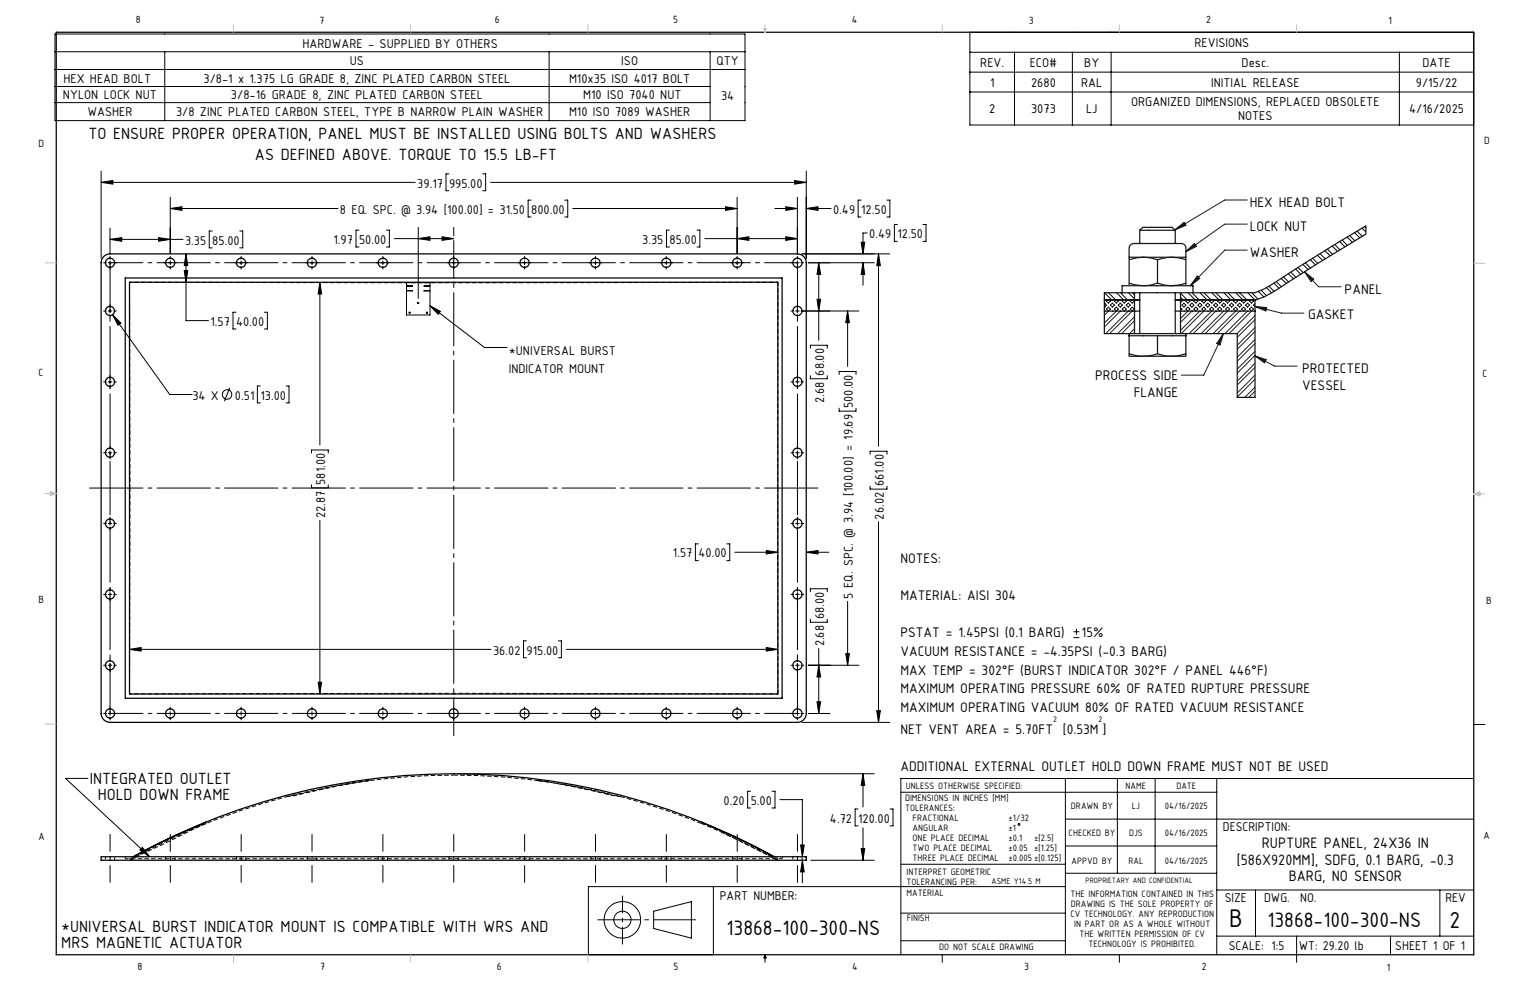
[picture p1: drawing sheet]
<svg xmlns="http://www.w3.org/2000/svg" width="432mm" height="279mm" viewBox="0 0 432 279" stroke-linecap="round" stroke-linejoin="round" font-family="sans-serif">
<path d="M36.6 79.6l91.5 .2M219.6 79.6l-91.5 .2M36.6 195.8l91.5-.1M219.6 195.8l-91.5-.1M36.6 242.4l1.1-.6M219.6 242.4l-1.2-.6" fill="none" stroke="#000" stroke-width=".28" stroke-dasharray="1.3 .6" stroke-dashoffset=".6" stroke-linecap="butt"/>
<path d="M36.6 79.6l.1 58.1M219.6 79.6l-.1 58.1M36.6 195.8l.1-58.1M219.6 195.8l-.1-58.1" fill="none" stroke="#000" stroke-width=".28" stroke-dasharray="1.3 .6" stroke-dashoffset=".2" stroke-linecap="butt"/>
<g fill="none" stroke="#000" stroke-width=".35">
<path d="M29.4 72.2l1.6-.6h194a2.51 2.51 0 0 1 2.5 2.6v127.2a2.57 2.57 0 0 1-2.5 2.5h-194a2.51 2.51 0 0 1-2.5-2.5v-127.2l.2-.9zM35.3 78.5h185.4v118.6h-185.4zM36.5 79.7h183v116.2h-183zM58.1 232l-1.9 .9a199.1 199.1 0 0 0-18.6 8.9 186.2 186.2 0 0 1 180.8 0l-.2-.2a232.6 232.6 0 0 0-19.5-9.3l-.7-.3M28.5 241.8h199v1h-199z"/>
<circle cx="31.1" cy="74.1" r="1.29"/>
<circle cx="48" cy="74.2" r="1.3"/>
<circle cx="68" cy="74.2" r="1.3"/>
<circle cx="88" cy="74.2" r="1.3"/>
<circle cx="108" cy="74.2" r="1.3"/>
<circle cx="128" cy="74.2" r="1.3"/>
<circle cx="148" cy="74.2" r="1.3"/>
<circle cx="168" cy="74.2" r="1.3"/>
<circle cx="188" cy="74.2" r="1.3"/>
<circle cx="208" cy="74.2" r="1.3"/>
<circle cx="225.1" cy="74.2" r="1.3"/>
<circle cx="31" cy="87.8" r="1.29"/>
<circle cx="225.1" cy="87.8" r="1.3"/>
<circle cx="31.1" cy="107.8" r="1.29"/>
<circle cx="225.1" cy="107.8" r="1.29"/>
<circle cx="31" cy="127.8" r="1.29"/>
<circle cx="225.1" cy="127.7" r="1.3"/>
<circle cx="31" cy="147.8" r="1.29"/>
<circle cx="225.1" cy="147.8" r="1.3"/>
<circle cx="31" cy="167.8" r="1.29"/>
<circle cx="225.1" cy="167.8" r="1.29"/>
<circle cx="31" cy="187.8" r="1.29"/>
<circle cx="225.1" cy="187.7" r="1.3"/>
<circle cx="31" cy="201.4" r="1.29"/>
<circle cx="48" cy="201.4" r="1.29"/>
<circle cx="68" cy="201.4" r="1.3"/>
<circle cx="88" cy="201.4" r="1.3"/>
<circle cx="108" cy="201.4" r="1.3"/>
<circle cx="128" cy="201.4" r="1.3"/>
<circle cx="148" cy="201.4" r="1.3"/>
<circle cx="168" cy="201.4" r="1.3"/>
<circle cx="188" cy="201.4" r="1.3"/>
<circle cx="208" cy="201.4" r="1.3"/>
<circle cx="225.1" cy="201.4" r="1.3"/>
</g>
<path d="M35.4 241.8v.6M37.6 241.8l-.4 .2M218.9 242l-.4-.2M220.8 241.8v.6" fill="none" stroke="#000" stroke-width=".28" stroke-dasharray="1.3 .6" stroke-linecap="butt"/>
<path d="M35.4 242.4h185.4" fill="none" stroke="#000" stroke-width=".28" stroke-dasharray="1.3 .6" stroke-dashoffset=".3" stroke-linecap="butt"/>
<g fill="none" stroke="#000" stroke-width=".28" stroke-dasharray="1.3 .6" stroke-dashoffset=".5" stroke-linecap="butt">
<path d="M29.8 241.8v1M32.4 242.8v-1M36.7 242.8a186 186 0 0 1 91.4-24M46.8 241.8v1M49.4 242.8v-1M66.8 241.8v1M69.4 242.8v-1M86.8 241.8v1M89.4 242.8v-1M106.8 241.8v1M109.4 242.8v-1M126.8 241.8v1"/>
<path d="M129.4 242.8v-1M146.8 241.8v1M149.4 242.8v-1M166.8 241.8v1M169.4 242.8v-1M186.8 241.8v1M189.4 242.8v-1M206.8 241.8v1M209.4 242.8v-1M219.5 242.8l-15.5-7.8M223.8 241.8v1M226.4 242.8v-1"/>
</g>
<path d="M58.2 232.4l-21.6 10.4M104.3 220.3l-9.5 1.5-13.9 3M104.3 220.3l-6.8 1.1-16.6 3.4M154.9 220.7l-3-.4M175.2 224.8l-16.6-3.4-6.7-1.1M197.9 232.4a185 185 0 0 0-69.8-13.6M219.5 242.8l-1.2-.7a223.6 223.6 0 0 0-20.4-9.7" fill="none" stroke="#000" stroke-width=".28" stroke-dasharray="1.3 .6" stroke-dashoffset=".1" stroke-linecap="butt"/>
<path d="M173.1 224.5l-8.4-2-6.4-1.2" fill="none" stroke="#000" stroke-width=".28" stroke-dasharray="1.3 .6" stroke-dashoffset=".7" stroke-linecap="butt"/>
<g fill="none" stroke="#191924" stroke-width=".35">
<path d="M318.7 73.3a11.7 11.7 0 0 1 8 0M318.7 79.9a11.2 11.2 0 0 0 8 0M318.7 72.6v.7M318.7 79.9v.7M318.7 72.6l.1-3.1 .5-.6 .7-.2 13.9 .1 .7 .9 .1 2.9M318.7 73.3v6.6M318.7 72.6h16M321.7 65v3.7M321.7 65l.8-.8h8.3l.9 .8M321.7 65h10M326.7 79.9a11.2 11.2 0 0 0 8 0M326.7 73.3a11.7 11.7 0 0 1 8 0"/>
<path d="M326.7 73.3v6.6M331.7 65v3.7M334.7 72.6v.7M334.7 79.9v.7M334.7 73.3v6.6M311.7 87.8h10M311.7 84.6h10M316.7 82.6v-2h20v2M318.7 99.8a11.7 11.7 0 0 0 8 0M318.7 99.8v.7h16v-.7M318.7 94.2v5.6M318.7 94.8h16"/>
<path d="M320.2 82.6v11.6M321.7 82.6v11.3l-.4 .3M326.7 99.8a11.7 11.7 0 0 0 8 0M326.7 94.8v5M331.7 84.6h22.8a34.5 34.5 0 0 0 8.8-4.8l22.2-13.7v-2.4l-22 13.6a44.2 44.2 0 0 1-9.3 5.3h-42.5v11.6h37.5v17.9h5v-27.5M331.7 82.6v11.2l.4 .4M331.7 87.8h22.5M333.2 82.6v11.6M334.7 94.2v5.6M349.8 82.6h.1"/>
</g>
<g fill="none" stroke="#000" stroke-width=".28">
<path d="M359.5 79.9l1.5 1.5M360.2 79.5l1.4 1.4M361.6 78.6l1.4 1.4M362.2 78.1l1.5 1.5M363.6 77.3l1.5 1.4M364.3 76.8l1.4 1.4M365.7 76l1.4 1.4M366.3 75.5l1.5 1.4M367.7 74.6l1.4 1.5M368.4 74.2l1.5 1.4M369.8 73.3l1.4 1.5M370.5 72.9l1.4 1.4"/>
<path d="M371.8 72l1.5 1.5M372.5 71.6l1.5 1.4M373.9 70.7l1.5 1.5M374.6 70.3l1.5 1.5M376 69.5l1.4 1.4M376.7 69l1.4 1.5M378.1 68.2l1.5 1.4M378.8 67.7l1.4 1.5M380.2 66.9l1.4 1.5M380.9 66.5l1.4 1.4M382.3 65.7l1.5 1.4M383 65.2l1.5 1.5"/>
<path d="M384.4 64.4l1.1 1M385.1 64l.4 .3M311.7 82.6l2 2M312.8 82.6l2.1 2M315.1 82.6l2 2M316.2 82.6l2 2M318.5 82.6l1.7 1.7M319.6 82.6l.6 .6M333.2 83.9l.7 .7M333.2 82.8l1.9 1.8M335.3 82.6l2 2M336.4 82.6l2 2"/>
<path d="M338.7 82.6l2 2M339.8 82.6l2 2M342 82.6l2 2M343.1 82.6l2.1 2M345.4 82.6l2 2M346.5 82.6l2 2M348.8 82.6l2 2M349.9 82.6l2 2M352.1 82.6l2.1 2M353.3 82.6l1.8 1.9M355.1 82.3l1.6 1.5M356 82l1.4 1.4"/>
<path d="M357.4 81.2l1.5 1.5M358.1 80.8l1.5 1.4"/>
</g>
<g fill="none" stroke="#191924" stroke-width=".28">
<path d="M352 56.4h-6.3l-14.1 8.5M331.6 64.9l2.6-2.1 .5 .8zM334.7 71l2.4-2.3 .6 .8zM337.9 77.9l.7 .7-2.6 2zM352 70.6h-6.3l-9.7 10M352 63.3h-6.3l-11 7.7M368.2 76.7l3.9 4.2h6.4M368.2 76.7l2.6 2.1-.8 .6zM311.7 85.5h.1M311.7 87.8h.1M311.7 86.7h.1M311.7 85.5l.5 .6-.5 .6"/>
<path d="M312.6 84.6l-.4 .4 .6 .5 .6-.5-.4-.4M312.8 87.8l-.6-.6 .6-.5 .6 .5-1.7 1.7M313.4 86.1l.5-.6 .6 .6-.6 .6zM313.9 87.8h.1M314.5 87.2l.6-.5 .5 .5-.5 .6zM314.9 84.6l-.4 .4 .6 .5 .5-.5-.4-.4M315 87.8l-3.3 3.4M315.6 86.1l.6-.6 .5 .6-.5 .6zM316.2 87.8h.1M316.2 87.8l-4.5 4.5M316.7 87.2l.6-.5 .6 .5-.6 .6zM317.1 84.6l-.4 .4 .6 .5 .6-.5-.4-.4"/>
<path d="M317.9 86.1l.5-.6 .6 .6-.6 .6zM318.4 87.8h.1M318.4 87.8l-6.3 6.4M319.3 84.6l-.3 .4 .5 .5 .6-.5-.3-.4M319.5 87.8l-.5-.6 .5-.5 .6 .5-6.9 7M320.2 86v.2M320.2 89.4l-4.8 4.8M320.2 92.8l-1.4 1.4M320.2 90.5l-3.7 3.7M320.2 93.9l-.3 .3M333.2 86.9l.4 .3-.4 .4M333.2 84.6l.4 .4-.4 .4"/>
<path d="M334.1 87.8h.1M334.1 85.5l.6 .6-.6 .6-.5-.6zM335.1 84.6l-.4 .4 .5 .5 .6-.5-.3-.4M335.2 87.8l-.5-.6 .5-.5 .6 .5-2.6 2.7M335.8 86.1l.6-.6 .5 .6-.5 .6zM336.4 87.8h.1M336.4 87.8l-3.2 3.2M336.9 87.2l.6-.5 .6 .5-.6 .6zM337.3 84.6l-.4 .4 .6 .5 .6-.5-.4-.4M338.1 86.1l.5-.6 .6 .6-.6 .6zM338.6 87.8h.1M338.6 87.8l-5.4 5.4"/>
<path d="M339.2 87.2l.6-.5 .5 .5-.5 .6zM339.5 84.6l-.3 .4 .6 .5 .5-.5-.4-.4M339.7 87.8l-6.3 6.4M340.3 86.1l.6-.6 .5 .6-.5 .6zM340.9 87.8h.1M341.8 84.6l-.4 .4 .6 .5 .5-.5-.3-.4M342 87.8l-.6-.6 .6-.5 .5 .5-6.9 7M342.5 86.1l.6-.6 .6 .6-.6 .6zM343.1 87.8h.1M343.1 87.8l-6.3 6.4M343.7 87.2l.5-.5 .6 .5-.6 .6zM344 84.6l-.3 .4 .5 .5 .6-.5-.3-.4"/>
<path d="M344.8 86.1l.6-.6 .5 .6-.5 .6zM345.3 94.2l-5.6 11.7h-6.3M345.3 94.2l-1 3.2-.9-.5zM345.3 87.8l-6.3 6.4M345.4 87.8h.1M346.3 84.6l-.4 .4 .6 .5 .5-.5-.3-.4M346.5 87.8l-.6-.6 .6-.5 .5 .5-6.9 7M347 86.1l.6-.6 .6 .6-.6 .6zM347.6 87.8h.1M348.5 84.6l-.3 .4 .5 .5 .6-.5-.4-.4M348.7 87.8l-.5-.6 .5-.5 .6 .5-6.9 7M349.3 86.1l.5-.6 .6 .6-.6 .6z"/>
<path d="M349.8 87.8h.1M349.8 87.8l-6.3 6.4M350.4 87.2l.6-.5 .5 .5-.5 .6zM350.8 84.6l-.4 .4 .6 .5 .5-.5-.3-.4M351.5 86.1l.6-.6 .5 .6-.5 .6zM352.1 87.8l-6.4 6.4M352.1 87.8h.1M353 84.6l-.4 .4 .6 .5 .6-.5-.4-.4M353.2 87.8l-.6-.6 .6-.5 .6 .5-6.9 7M354.2 89.1l-5.1 5.1M354.2 92.5l-5 4.9M354.2 95.8l-5 5"/>
<path d="M354.2 99.2l-5 5M354.2 90.2l-5 5M354.2 93.6l-5 5M354.2 96.9l-5 5.1M354.2 85.7l-.4 .4 .4 .4M354.2 86.5l7.5 1.9h6.3M354.2 86.5l3.3 .3-.2 1zM354.2 102.6l-5 5M354.2 105.9l-5 5M354.2 109.3l-2.9 2.8M354.2 100.3l-5 5M354.2 103.7l-5 5"/>
<path d="M354.2 107l-5 5M354.2 110.4l-1.8 1.7M354.2 100.4l5.5 2.9h6.4M354.2 100.4l3.1 1.1-.4 .9z"/>
</g>
<path d="M354.2 86.5l3.1 1.3 .2-1zM354.2 100.4l2.7 2 .4-.9zM345.3 94.2l-1.9 2.7 .9 .5zM331.6 64.9l3.1-1.3-.5-.8zM337.9 77.9l-1.9 2.7 2.6-2zM334.7 71l3-1.5-.6-.8zM368.2 76.7l1.8 2.7 .8-.6z" fill-rule="evenodd" fill="#191924"/>
<g fill="none" stroke="#000" stroke-width=".28">
<path d="M15.5 9.6h194.8v24.4h-194.8zM15.5 14.6h194.8M15.5 19.6h194.8M46.5 14.6v19.4M155 14.6v19.4M200.4 14.6v19.4M273.7 9.1h142.2v26.2h-142.2zM273.7 14.7h142.2M286.3 14.7v20.6M302.6 14.7v20.6M313.6 14.7v20.6M394.9 14.7v20.6"/>
<path d="M15.5 24.4h184.9M15.5 29h184.9M273.7 20.4h142.2M273.7 26h142.2M28.5 51.5l3.4-.6v1.1zM28.5 48.3v24.6M28.5 51.5h88.7M48 58.8l3.3-.5v1.1zM48 55.7v15.9M48 58.8h47.4M126.7 49.1h-.8v4.7h.8M136.2 49.1h.9v4.7h-.9"/>
<path d="M138.5 51.5h89M149.9 56.5h-.9v4.7h.9M159.4 56.5h.8v4.7h-.8M161.6 58.8h46.4M204.8 58.3l3.2 .5-3.2 .6zM208 55.7v15.9M218.7 58.8h6.3M221.8 58.3l3.2 .5-3.2 .6zM224.2 50.9l3.3 .6-3.3 .5zM225 55.7v15.9M227.5 58.8l3.4-.5v1.1zM227.5 58.8h7"/>
<path d="M227.5 48.3v24.6M243 56.5h-.8v4.7h.8M250.3 56.5h.8v4.7h-.8M29.2 74.2h.8M30.6 74.2h.9M31 67.6l3.4-.5v1zM31 64.4v7.2M31 72.4v.7M31 73.7v1M31 75.2v.8M31 67.6h20.6M32.1 74.2h.7"/>
<path d="M44.7 67.1l3.3 .5-3.3 .5zM46.2 74.2h.8M47.5 74.2h1M48 72.4v.7M48 73.7v1M48 75.2v.8M49.1 74.2h.7M52 76.4h1l-.5 3.3zM52.5 71.6l.5 3.4h-1zM52.5 71.6v18.9h6.3M59.9 65.2h-.8v4.8h.8M66.3 74.2h.7"/>
<path d="M67.5 74.2h1M67.7 65.2h.8v4.8h-.8M68.1 72.4v.7M68.1 73.7v1M68.1 75.2v.8M69.1 74.2h.7M86.2 74.2h.8M87.5 74.2h1M88.1 72.4v.7M88.1 73.7v1M88.1 75.2v.8M89.1 74.2h.8"/>
<path d="M90.3 79.7l.5 3.3h-1zM90.3 79.7v45.9M101.3 64.9h-.8v4.8h.8M106.2 74.2h.8M107.5 74.2h1M108.1 72.4v.7M108.1 73.7v1M108.1 75.2v.8M109 64.9h.9v4.8h-.9M109 74.2h.9M111.3 67.3h16.8M118 67.3l3.4-.5v1z"/>
<path d="M118 64.2v20M124.7 66.8l3.4 .5-3.4 .5zM126.2 74.2h.8M127.5 74.2h1.1M128.1 64.2v2.3M128.1 72.4v.7M128.1 73.7v1M128.1 75.2v.8M129 74.2h.9M146.2 74.2h.8M147.5 74.2h1.1M148.1 72.4v.7"/>
<path d="M148.1 73.7v1M148.1 75.2v.8M149 74.2h.9M166.2 74.2h.8M167.5 74.2h1.1M168 72.4v.7M168 73.7v1M168 75.2v.8M169.1 74.2h.8M186.2 74.2h.8M187.5 74.2h1.1M188 72.4v.7"/>
<path d="M188 73.7v1M188 75.2v.8M188.9 64.9h-.8v4.8h.8M189.1 74.2h.8M196.7 64.9h.8v4.8h-.8M198.9 67.3h26.1M206.2 74.2h.8M207.5 74.2h1.1M208 67.3l3.3-.5v1zM208 72.4v.7M208 73.7v1M208 75.2v.8"/>
<path d="M209.1 74.2h.8M221.8 66.8l3.2 .5-3.2 .5zM223.2 74.2h.8M224.5 74.2h1.1M225 72.4v.7M225 73.7v1M225 75.2v.8M226.1 74.2h.7M226.3 71.6h24.8M228.1 74.2h18.6M231.1 74.2l.5 3.3h-1zM231.1 74.2v21.8"/>
<path d="M243 68.4h1.1l-.5 3.2zM243.6 74.2l.5 3.3h-1.1zM243.6 74.2v6.3M244.8 65.8h-1.2v5.8M247.9 71.6l.6 3.4h-1.1zM247.9 71.6v54.3M253.3 63.4h-.9v4.7h.9M260.5 63.4h.8v4.7h-.8M29.2 87.8h.8M30.6 87.8h.9M31 85.9v.8M31 87.2v1.1"/>
<path d="M31 88.8v.8M31.8 88.8l2.3 2.4-.8 .6zM31.8 88.8l16.1 22.5h6.4M32.1 87.8h.7M66.6 88.1h-.8v4.8h.8M74.6 88.1h.9v4.8h-.9M116.3 82.1h.1M116.3 80.8h-1.6l.1 1.2h1.5M116.3 80.8h.1M116.4 80.8l-1.6-.2-.1-.8h6.7l-.1 .8h-1.6l1.7 .3-.1 1.1h-1.6l1.7 .2v6.7h-6.7v-6.7l1.6-.1M116.4 82h.1M116.4 82v.1"/>
<path d="M121.4 86.3l2.9 1.6-.7 .8zM121.4 86.3l15.3 11.8h6.4M223.2 87.8h.8M224.5 87.8h1.1M225 85.9v.8M225 87.2v1.1M225 88.8v.8M226.1 87.8h16.3M228.7 98.3v-.9h4.8v.9M230.6 84.5h1l-.5 3.3zM239.2 87.8l.5 3.3h-1zM239.2 87.8v15.6"/>
<path d="M29.2 107.8h.8M30.6 107.8h.9M31 105.9v.9M31 107.2v1.1M31 108.8v.8M32.1 107.8h.7M64.8 109.4l-1.5 3.8M73.5 108.9h-.9v4.8h.9M80.8 108.9h.8v4.8h-.8M223.2 107.8h.8M224.5 107.8h1.1M225 105.9v.9"/>
<path d="M225 107.2v1.1M225 108.8v.8M226.1 107.8h.7M228.7 106v.9h4.8v-.9M236.8 105.7v-.9h4.8v.9M236.8 115.2v.8h4.8v-.8M29.2 127.8h.8M30.6 127.8h.9M31 125.9v.9M31 127.2v1.1M31 128.8v.8M32.1 127.8h.7"/>
<path d="M87.9 127.8v-.8h4.7v.8M87.9 136.8v.9h4.7v-.9M223.2 127.8h.8M224.5 127.8h1.1M225 125.9v.9M225 127.2v1.1M225 128.8v.8M226.1 127.8h.7M245.6 128.2v-.8h4.7v.8M245.6 137.2v.8h4.7v-.8M29.2 147.7h.8M30.6 147.7h.9"/>
<path d="M31 145.9v.9M31 147.2v1.1M31 148.8v.8M32.1 147.7h.7M90.3 146.9v49M197.1 153.5h-.8v4.7h.8M205.1 153.5h.9v4.7h-.9M207.4 155.9h12.1M216.3 155.4l3.2 .5-3.2 .5zM223.2 147.7h.8M224.5 147.7h1.1M225 145.9v.9"/>
<path d="M225 147.2v1.1M225 148.8v.8M226.1 147.7h.7M227.5 155.9l3.4-.5v1zM227.5 155.9h6.4M247.9 147.2v56.7M29.2 167.7h.8M30.6 167.7h.9M31 165.9v.9M31 167.3v1M31 168.8v.8M32.1 167.7h.7"/>
<path d="M223.2 167.7h.8M224.5 167.7h1.1M225 165.9v.9M225 167.3v1M225 168.8v.8M226.1 167.7h.7M228.7 167v-.8h4.8v.8M228.7 174.8v.8h4.8v-.8M239.2 169.7v18M303 180h1.6M303 178.3h1.6M303.8 177.5v1.6"/>
<path d="M29.2 187.7h.8M30.6 187.7h.9M31 185.9v.9M31 187.3v1M31 188.8v.8M31 199.6v.7M32.1 187.7h.7M36.5 183.3l3.3-.6v1.1zM36.5 183.3h102.1M48 199.6v.7M68.1 199.6v.7M88.1 199.6v.7"/>
<path d="M89.8 192.5h1l-.5 3.4zM108.1 199.6v.7M128.1 199.6v.7M148.1 199.6v.7M148.6 180.9h-.9v4.7h.9M157.6 180.9h.8v4.7h-.8M159.8 183.3h59.7M168 199.6v.7M188 199.6v.7M208 199.6v.7M216.3 182.7l3.2 .6-3.2 .5zM223.2 187.7h.8"/>
<path d="M224.5 187.7h1.1M225 185.9v.9M225 187.3v1M225 188.8v.8M225 199.6v.7M226.1 187.7h.7M228.1 187.7h14.3M230.6 198h1l-.5 3.4zM231.1 187.7l.5 3.4h-1zM231.1 183v18.4M238.7 184.5h1l-.5 3.2zM24.8 219.7h-6.3l23.7 22.1"/>
<path d="M29.2 201.4h.8M30.6 201.4h.9M31 200.8v1.1M31 202.4v.8M32.1 201.4h.7M46.2 201.4h.8M47.5 201.4h1M48 200.8v1.1M48 202.4v.8M49.1 201.4h.7M66.3 201.4h.7M67.5 201.4h1"/>
<path d="M68.1 200.8v1.1M68.1 202.4v.8M69.1 201.4h.7M86.2 201.4h.8M87.5 201.4h1M88.1 200.8v1.1M88.1 202.4v.8M89.1 201.4h.8M106.2 201.4h.8M107.5 201.4h1M108.1 200.8v1.1M108.1 202.4v.8"/>
<path d="M109 201.4h.9M126.2 201.4h.8M127.5 201.4h1.1M128.1 200.8v1.1M128.1 202.4v.8M129 201.4h.9M129.3 218.4h117.4M146.2 201.4h.8M147.5 201.4h1.1M148.1 200.8v1.1M148.1 202.4v.8M149 201.4h.9"/>
<path d="M166.2 201.4h.8M167.5 201.4h1.1M168 200.8v1.1M168 202.4v.8M169.1 201.4h.8M186.2 201.4h.8M187.5 201.4h1.1M188 200.8v1.1M188 202.4v.8M189.1 201.4h.8M206.2 201.4h.8M207.5 201.4h1.1"/>
<path d="M208 200.8v1.1M208 202.4v.8M209.1 201.4h.8M223.2 201.4h.8M224.5 201.4h1.1M225 200.8v1.1M225 202.4v.8M226.1 201.4h.7M226.3 203.9h24.8M228.1 201.4h6.1M243.6 218.4l.5 3.3h-1.1zM243.6 218.4v9.4"/>
<path d="M247.4 200.6h1.1l-.6 3.3zM300.7 219.7v49.8M315.3 219.7v26.8M326 219.7v26.8M343.4 219.7v49.8M415.9 204.5h3.2M415.9 219.7h-161.7v49.8M40.2 239.1l2 2.7-2.7-1.9zM211.8 223.3h-.8v4.7h.8M217.9 223.3h.8v4.7h-.8M220.1 225.7h6.3v16.1M226 238.5h1l-.6 3.3z"/>
<path d="M242.2 228.3h-.9v4.8h.9M243 239.5h1.1l-.5 3.3zM243.6 233.6v9.2M251.2 228.3h.8v4.8h-.8M254.2 223.6h89.2M300.7 231.2h115.2M300.7 238.8h42.7M184.5 257.2l10.6-2.7v10.3l-10.6-2.8zM201.3 250.2v19.3h-35.2v-19.3h134.6M226.4 242.8l.6 3.3h-1zM226.4 242.8v6.3M228.8 242.8h17.9"/>
<path d="M254.2 257.7h46.5M254.2 243.9h46.5M300.7 246.5h42.7M343.4 251.2h72.5M354.3 251.2v13M406.4 251.2v13M215.9 269.5v2.1M215.9 269.5l.3 .8h-.6zM254.2 265.5h46.5M265.9 269.5v2.1M315.9 269.5v2.1M343.4 264.2h72.5"/>
<path d="M365.9 264.2v7.4M392.4 264.2v5.3"/>
<circle cx="115.6" cy="88.3" r=".1"/>
<circle cx="115.6" cy="88.2" r=".16"/>
<circle cx="118" cy="85.5" r=".15"/>
<circle cx="118" cy="85.5" r=".11"/>
<circle cx="120.5" cy="88.2" r=".16"/>
<circle cx="120.5" cy="88.3" r=".11"/>
<circle cx="64.1" cy="111.3" r="1.32"/>
<circle cx="287.6" cy="232.7" r=".28"/>
<circle cx="175.7" cy="259.6" r="5.2"/>
<circle cx="175.7" cy="259.6" r="2.43"/>
</g>
<path d="M128.1 207.7v-139.9" fill="none" stroke="#000" stroke-width=".28" stroke-dasharray="15.2 1.3 1.3 1.3" stroke-dashoffset="4.3" stroke-linecap="butt"/>
<path d="M24.7 137.7h206.7" fill="none" stroke="#000" stroke-width=".28" stroke-dasharray="15.2 1.3 1.3 1.3" stroke-dashoffset="-.5" stroke-linecap="butt"/>
<path d="M31.1 249.1v-13.7M48.1 249.1v-13.7M68.1 249.1v-13.7M88.1 249.1v-13.7M108.1 249.1v-13.7M128.1 249.1v-13.7M148.1 249.1v-13.7M168.1 249.1v-13.7M175.7 252.8v13.7M188.1 249.1v-13.7M208.1 249.1v-13.7M225.1 249.1v-13.7" fill="none" stroke="#000" stroke-width=".28" stroke-dasharray="15.2 1.3 1.3 1.3" stroke-dashoffset="10.3" stroke-linecap="butt"/>
<path d="M168.6 259.6h27.8" fill="none" stroke="#000" stroke-width=".28" stroke-dasharray="15.2 1.3 1.3 1.3" stroke-dashoffset="3.3" stroke-linecap="butt"/>
<path d="M31.1 74.1h194M31.1 201.3h194" fill="none" stroke="#000" stroke-width=".28" stroke-dasharray="15.2 1.3 1.3 1.3" stroke-dashoffset="5.9" stroke-linecap="butt"/>
<path d="M31.1 201.3v-127.2M225.1 201.3v-127.2" fill="none" stroke="#000" stroke-width=".28" stroke-dasharray="15.2 1.3 1.3 1.3" stroke-dashoffset="1.2" stroke-linecap="butt"/>
<path d="M15.9 9.1h400v260.4h-400z" fill="none" stroke="#000" stroke-width=".35"/>
<g fill="none" stroke="#c0c0c0" stroke-width=".28">
<path d="M65.9 6.9v2.2M115.9 6.9v2.2M165.9 6.9v2.2M215.6 8h.6l-.3 1.1zM215.7 8l.2 1.1M215.9 6.9v2.2M216 8l-.1 1.1M265.9 6.9v2.2M315.9 6.9v2.2M365.9 6.9v2.2M12.7 74.2h3.2M415.9 74.3h3.2"/>
<path d="M12.7 139.3h3.2M14.2 139.1l1.7 .2M14.2 138.7l1.7 .6-1.7 .5zM15.9 139.3l-1.7 .3M415.9 139.4h3.2M415.9 139.4l1.8-.6v1.2zM415.9 139.4l1.8 .3M417.7 139.2l-1.8 .2M12.7 204.4h3.2M65.9 269.5v2.1M115.9 269.5v2.1M165.9 269.5v2.1"/>
</g>
<g fill="#000">
<path d="M90.3 79.7l.5 3.3h-1zM89.8 192.5h1l-.5 3.4zM239.2 87.8l.5 3.3h-1zM238.7 184.5h1l-.5 3.2zM231.1 187.7l.5 3.4h-1zM230.6 198h1l-.5 3.4z"/>
<path d="M118 67.3l3.4-.5v1zM124.7 66.8l3.4 .5-3.4 .5z"/>
<path d="M121.4 86.3l2.9 1.6-.7 .8zM40.2 239.1l2 2.7-2.7-1.9z"/>
<path d="M230.6 84.5h1l-.5 3.3zM231.1 74.2l.5 3.3h-1zM247.4 200.6h1.1l-.6 3.3zM247.9 71.6l.6 3.4h-1.1z"/>
<path d="M36.5 183.3l3.3-.6v1.1zM216.3 182.7l3.2 .6-3.2 .5zM31 67.6l3.4-.5v1zM44.7 67.1l3.3 .5-3.3 .5zM48 58.8l3.3-.5v1.1zM204.8 58.3l3.2 .5-3.2 .6zM208 67.3l3.3-.5v1zM221.8 66.8l3.2 .5-3.2 .5zM28.5 51.5l3.4-.6v1.1zM224.2 50.9l3.3 .6-3.3 .5zM221.8 58.3l3.2 .5-3.2 .6zM227.5 58.8l3.4-.5v1.1zM243 68.4h1.1l-.5 3.2zM243.6 74.2l.5 3.3h-1.1zM52 76.4h1l-.5 3.3zM52.5 71.6l.5 3.4h-1zM216.3 155.4l3.2 .5-3.2 .5zM227.5 155.9l3.4-.5v1zM31.8 88.8l1.5 3 .8-.6zM243.6 218.4l.5 3.3h-1.1zM243 239.5h1.1l-.5 3.3zM226 238.5h1l-.6 3.3zM226.4 242.8l.6 3.3h-1z"/>
</g>
<text font-size="7.8" x="346.9" y="261.7">B</text>
<text font-size="7.1" x="409.1" y="261.9">2</text>
<g font-size="6.3">
<text x="205.1" y="263.8">13868-100-300-NS</text>
<text x="357.7" y="261.6">13868-100-300-NS</text>
</g>
<g font-size="4.9">
<text x="25" y="39.1">TO ENSURE PROPER OPERATION, PANEL MUST BE INSTALLED USING BOLTS AND WASHERS</text>
<text x="71.9" y="45.1">AS DEFINED ABOVE. TORQUE TO 15.5 LB-FT</text>
<text x="25.4" y="221.3">INTEGRATED OUTLET</text>
<text x="27.6" y="225.8">HOLD DOWN FRAME</text>
<text x="17.3" y="263">*UNIVERSAL BURST INDICATOR MOUNT IS COMPATIBLE WITH WRS AND</text>
<text x="17.3" y="267.4">MRS MAGNETIC ACTUATOR</text>
</g>
<g font-size="4.6">
<text x="356.1" y="239.5">RUPTURE PANEL, 24X36 IN</text>
<text x="349.1" y="244">[586X920MM], SDFG, 0.1 BARG, -0.3</text>
<text x="363.7" y="248.6">BARG, NO SENSOR</text>
</g>
<g font-size="4.2">
<text x="352.7" y="58.3">HEX HEAD BOLT</text>
<text x="352.7" y="65.2">LOCK NUT</text>
<text x="352.7" y="72.5">WASHER</text>
<text x="379.5" y="82.9">PANEL</text>
<text x="369.2" y="90.2">GASKET</text>
<text x="309.1" y="107.3">PROCESS SIDE</text>
<text x="367.5" y="105.2">PROTECTED</text>
<text x="320" y="112.1">FLANGE</text>
<text x="367.5" y="110">VESSEL</text>
<text x="254.1" y="159">NOTES:</text>
<text x="254.1" y="169.4">MATERIAL: AISI 304</text>
<text x="254.1" y="179.9">PSTAT = 1.45PSI (0.1 BARG)</text>
<text x="305.2" y="179.9">15%</text>
<text x="254.1" y="185.1">VACUUM RESISTANCE = -4.35PSI (-0.3 BARG)</text>
<text x="254.1" y="190.4">MAX TEMP = 302°F (BURST INDICATOR 302°F / PANEL 446°F)</text>
<text x="254.1" y="195.6">MAXIMUM OPERATING PRESSURE 60% OF RATED RUPTURE PRESSURE</text>
<text x="254.1" y="200.8">MAXIMUM OPERATING VACUUM 80% OF RATED VACUUM RESISTANCE</text>
<text x="254.1" y="207.1">NET VENT AREA = 5.70FT [0.53M ]</text>
<text x="254.1" y="217.6">ADDITIONAL EXTERNAL OUTLET HOLD DOWN FRAME MUST NOT BE USED</text>
</g>
<g font-size="3.9">
<text x="85.3" y="13.5">HARDWARE - SUPPLIED BY OTHERS</text>
<text x="337.1" y="13.3">REVISIONS</text>
<text x="17.9" y="23.4">HEX HEAD BOLT</text>
<text x="57.4" y="23.4">3/8-1 x 1.375 LG GRADE 8, ZINC PLATED CARBON STEEL</text>
<text x="98.8" y="18.5">US</text>
<text x="160.6" y="23.4">M10x35 ISO 4017 BOLT</text>
<text x="175.3" y="18.5">ISO</text>
<text x="202.2" y="18.5">QTY</text>
<text x="276.7" y="18.9">REV.</text>
<text x="290.6" y="18.9">ECO#</text>
<text x="306" y="18.9">BY</text>
<text x="350.4" y="18.9">Desc.</text>
<text x="401.5" y="18.9">DATE</text>
<text x="17.8" y="28.1">NYLON LOCK NUT</text>
<text x="65.2" y="28.1">3/8-16 GRADE 8, ZINC PLATED CARBON STEEL</text>
<text x="164.6" y="28.1">M10 ISO 7040 NUT</text>
<text x="203.5" y="28.2">34</text>
<text x="279.4" y="24.5">1</text>
<text x="291" y="24.5">2680</text>
<text x="305.1" y="24.5">RAL</text>
<text x="341.8" y="24.5">INITIAL RELEASE</text>
<text x="399.6" y="24.5">9/15/22</text>
<text x="24.6" y="32.9">WASHER</text>
<text x="49.7" y="32.9">3/8 ZINC PLATED CARBON STEEL, TYPE B NARROW PLAIN WASHER</text>
<text x="160.6" y="32.9">M10 ISO 7089 WASHER</text>
<text x="279.2" y="32">2</text>
<text x="291" y="32">3073</text>
<text x="306.5" y="32">LJ</text>
<text x="319.2" y="30.1">ORGANIZED DIMENSIONS, REPLACED OBSOLETE</text>
<text x="349.4" y="33.9">NOTES</text>
<text x="397.7" y="32">4/16/2025</text>
<text x="117.8" y="52.9">39.17</text>
<text x="126.7" y="52.9">995.00</text>
<text x="96" y="60.3">8 EQ. SPC. @ 3.94 [100.00] = 31.50</text>
<text x="149.9" y="60.3">800.00</text>
<text x="235.1" y="60.3">0.49</text>
<text x="243.1" y="60.3">12.50</text>
<text x="52.2" y="69">3.35</text>
<text x="59.9" y="69">85.00</text>
<text x="94.1" y="68.8">1.97</text>
<text x="101.3" y="68.8">50.00</text>
<text x="181.3" y="68.8">3.35</text>
<text x="189" y="68.8">85.00</text>
<text x="245.3" y="67.2">0.49</text>
<text x="253.3" y="67.2">12.50</text>
<text x="59.4" y="92">1.57</text>
<text x="66.6" y="92">40.00</text>
<text x="143.6" y="100.1">*UNIVERSAL BURST</text>
<text x="143.6" y="105.2">INDICATOR MOUNT</text>
<text x="232.6" y="106" transform="rotate(-90 232.6 106)">68.00</text>
<text x="54.3" y="112.8">34 X</text>
<text x="66.3" y="112.8">0.51</text>
<text x="73.5" y="112.8">13.00</text>
<text x="232.6" y="113.7" transform="rotate(-90 232.6 113.7)">2.68</text>
<text x="240.7" y="115.2" transform="rotate(-90 240.7 115.2)">500.00</text>
<text x="91.8" y="136.8" transform="rotate(-90 91.8 136.8)">581.00</text>
<text x="249.4" y="137.2" transform="rotate(-90 249.4 137.2)">661.00</text>
<text x="91.8" y="146.3" transform="rotate(-90 91.8 146.3)">22.87</text>
<text x="249.4" y="146.6" transform="rotate(-90 249.4 146.6)">26.02</text>
<text x="189.9" y="157.3">1.57</text>
<text x="197.1" y="157.3">40.00</text>
<text x="240.7" y="169.1" transform="rotate(-90 240.7 169.1)">5 EQ. SPC. @ 3.94 [100.00] = 19.69</text>
<text x="232.6" y="174.8" transform="rotate(-90 232.6 174.8)">68.00</text>
<text x="139.2" y="184.7">36.02</text>
<text x="148.6" y="184.7">915.00</text>
<text x="232.6" y="182.4" transform="rotate(-90 232.6 182.4)">2.68</text>
<text x="204.2" y="227.1">0.20</text>
<text x="211.9" y="227.1">5.00</text>
<text x="234.2" y="232.2">4.72</text>
<text x="242.2" y="232.2">120.00</text>
<text x="345.1" y="234.6">DESCRIPTION:</text>
<text x="203.1" y="254.1">PART NUMBER:</text>
<text x="345.7" y="254.5">SIZE</text>
<text x="356.7" y="254.5">DWG.</text>
<text x="366.9" y="254.5">NO.</text>
<text x="407.9" y="254.5">REV</text>
<text x="346.8" y="268.1">SCALE: 1:5</text>
<text x="366.5" y="268.1">WT: 29.20 lb</text>
<text x="393.8" y="268.1">SHEET 1 OF 1</text>
</g>
<g font-size="3.2">
<text x="38.3" y="6.6">8</text>
<text x="90.2" y="6.7">7</text>
<text x="139.7" y="6.5">6</text>
<text x="190" y="6.5">5</text>
<text x="240.4" y="6.5">4</text>
<text x="290.4" y="6.7">3</text>
<text x="340.4" y="6.5">2</text>
<text x="391.9" y="6.7">1</text>
<text x="10.9" y="41.5">D</text>
<text x="418.9" y="40.7">D</text>
<text x="10.9" y="106.2">C</text>
<text x="418.4" y="106.3">C</text>
<text x="10.8" y="170.1">B</text>
<text x="419.4" y="170.5">B</text>
<text x="10.8" y="237.1">A</text>
<text x="418.6" y="236.7">A</text>
<text x="38.8" y="273.8">8</text>
<text x="90.4" y="273.8">7</text>
<text x="140.2" y="273.8">6</text>
<text x="190.1" y="273.8">5</text>
<text x="240.5" y="273.8">4</text>
<text x="289" y="273.8">3</text>
<text x="339.1" y="273.8">2</text>
<text x="391.4" y="274.1">1</text>
</g>
<g font-size="2.8">
<text x="255.4" y="226.1">DIMENSIONS IN INCHES [MM]</text>
<text x="255.6" y="222.8">UNLESS OTHERWISE SPECIFIED:</text>
<text x="317.7" y="222.6">NAME</text>
<text x="332" y="222.6">DATE</text>
<text x="255.4" y="228.9">TOLERANCES:</text>
<text x="257.6" y="231.7">FRACTIONAL</text>
<text x="284.6" y="231.7">±1/32</text>
<text x="302.3" y="228.3">DRAWN BY</text>
<text x="319.5" y="228.3">LJ</text>
<text x="328.8" y="228.3">04/16/2025</text>
<text x="257.6" y="237.4">ONE PLACE DECIMAL</text>
<text x="257.6" y="234.5">ANGULAR</text>
<text x="284.6" y="234.5">±1</text>
<text x="284.6" y="237.4">±0.1</text>
<text x="291.8" y="237.4">±[2.5]</text>
<text x="301.6" y="235.9">CHECKED BY</text>
<text x="318.7" y="235.9">DJS</text>
<text x="328.8" y="235.9">04/16/2025</text>
<text x="257.6" y="243">THREE PLACE DECIMAL</text>
<text x="257.6" y="240.2">TWO PLACE DECIMAL</text>
<text x="284.6" y="240.2">±0.05 ±[1.25]</text>
<text x="284.6" y="243">±0.005 ±[0.125]</text>
<text x="302.4" y="243.8">APPVD BY</text>
<text x="318.5" y="243.8">RAL</text>
<text x="328.8" y="243.8">04/16/2025</text>
<text x="255.9" y="246.9">INTERPRET GEOMETRIC</text>
<text x="255.9" y="249.7">TOLERANCING PER:</text>
<text x="255.9" y="252.9">MATERIAL</text>
<text x="302.1" y="253.3">THE INFORMATION CONTAINED IN THIS</text>
<text x="302.2" y="256.1">DRAWING IS THE SOLE PROPERTY OF</text>
<text x="256" y="260">FINISH</text>
<text x="302.1" y="258.9">CV TECHNOLOGY. ANY REPRODUCTION</text>
<text x="303.2" y="261.7">IN PART OR AS A WHOLE WITHOUT</text>
<text x="265.1" y="268.2">DO NOT SCALE DRAWING</text>
<text x="304.6" y="264.5">THE WRITTEN PERMISSION OF CV</text>
<text x="307.2" y="267.4">TECHNOLOGY IS PROHIBITED.</text>
</g>
<text font-size="2.6" x="279.9" y="249.5">ASME Y14.5 M</text>
<g font-size="2.5">
<text x="297.2" y="203.7">2</text>
<text x="310.1" y="203.7">2</text>
</g>
<text font-size="2.4" x="306.4" y="249.1">PROPRIETARY AND CONFIDENTIAL</text>
</svg>
